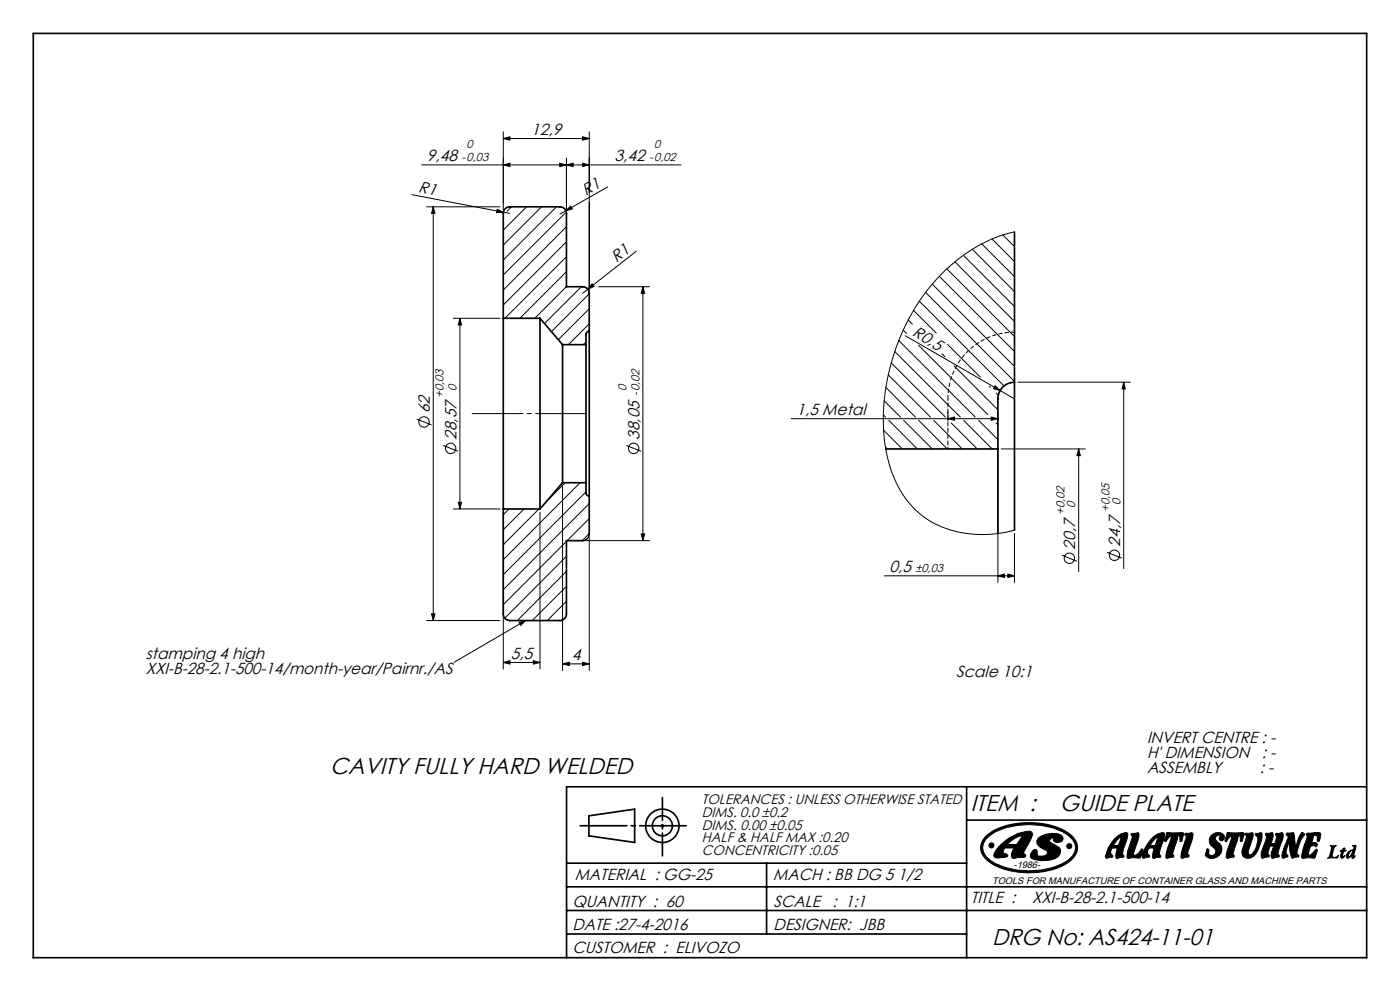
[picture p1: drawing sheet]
<svg xmlns="http://www.w3.org/2000/svg" width="420mm" height="297mm" viewBox="0 0 420 297" stroke-linecap="round" stroke-linejoin="round" font-family="sans-serif">
<g fill="none" stroke="#000" stroke-width=".3">
<path d="M151 39.5v23.5M176.8 39.5v47.4M123.6 58.3l27.4 5.3M151 49.4l2-.5v1zM151 41.5l2-.5v1zM151 41.5h25.8M167.9 48.9l2 .5-2 .5zM169.9 49.4l2-.5v1zM169.9 47.4v15.6M174.8 48.9l2 .5-2 .5zM174.8 41l2 .5-2 .5zM182.3 56l-14.3 8.2"/>
<path d="M204.3 49.4h-77.8M128 62h22M130 62l.5 2h-1zM130 62v124M149.2 62.7l1.8 .9-2.1 .1zM151 63.6l2 .4M153.5 62l-1.3 1.3M158 62l-7 7M162.5 62l-11.5 11.4M166.9 62l-15.9 15.9M169.5 63.9l-18.5 18.5M169.7 63.2l1.5-1.4 .5 .8z"/>
<path d="M169.9 67.9l-18.9 19M169.9 72.5l-18.9 18.9M169.9 76.9l-18.4 18.5M190.9 75.3l-14.5 11.4M286.5 78.5l17.8 17.8M289 76.5l15.3 15.4M291.7 74.7l12.6 12.7M294.5 73.1l9.8 9.8M297.6 71.6l6.7 6.8M300.8 70.4l3.5 3.5M304.3 69.5l-3.9 1.1-3.3 1.2-4.1 2.1-3.5 2.3-3 2.3-3.6 3.1-2.9 3.1-3.2 4.1-2.1 3.1-2.5 4.5-1.7 3.5-2.1 5.4-1.4 4.8-1.1 5-.6 4.6-.3 4.1v4.5l.4 3.9 .7 4.5 1.2 4.1 1.6 3.9 1.7 3.1 2 2.8 2.5 2.6 2.6 2.1 3.3 1.9 4.2 1.7 3.2 .7 3.9 .5 3.6 .1 4.4-.4 4-.9M136 95.4h14"/>
<path d="M138 95.4l.5 2h-1zM138 95.4v57.1M169.9 81.4l-13.9 14M169.9 85.9l-9.5 9.5M174.4 85.9l-11.1 11.1M176.4 86.7l-1.6 1.2M176.8 88l-11.4 11.4M176.8 92.5l-9.3 9.3M176.8 97l-6.3 6.3M177.6 85.1l.6 .7-1.8 .9zM179.6 85.9h15.3M192.9 85.9v76.1"/>
<path d="M192.9 85.9l.5 2h-1zM271 98.9l1.1 1.1M272.5 95.9l1.2 1.3M274.1 93l6.8 6.8M275.8 90.3l25.4 25.4M277.7 87.6l26.6 26.7M279.7 85.2l24.6 24.6M281.8 82.8l22.5 22.5M284.1 80.6l20.2 20.3M175.8 102.5l-.8 .8M265.8 116.1l8.8 8.9M266.5 112.4l12.6 12.6"/>
<path d="M267.4 108.8l16.2 16.2M268.4 105.3l18.9 18.9M269.6 102.1l23 22.9M271.6 100.6l28.4 16.4M275.6 103.5l20.8 20.8M282.6 106l.9 .9M284.3 103.2l9.8 9.8M286.2 109.6l13.2 13.2M296.8 115.8l.3 .3M298.6 115.6l1.4 1.4-1.9-.5zM298.9 117.8l.6 .6M300 117l4.3 2.6"/>
<path d="M305.4 114.5h33.7M337.1 114.5l.5 2.1h-1zM337.1 114.5v55.9M125 125.6l4.4 1.7M133 133.5l4.4 1.8M187.9 133.5l4.4 1.8M237.3 125.5h62.1M265 124.4l.6 .6M265.1 128.9l5.6 5.6M265.3 120.1l4.8 4.9M265.6 133.9l.6 .6M266.6 126l8.6 8.5"/>
<path d="M271.1 126l8.6 8.5M275.6 126l8.6 8.5M280.1 126l8.6 8.5M284.4 125.5l1.9-.5v1zM284.4 123.5v2.5M285.4 126.7l7.8 7.8M287.4 124.2l.7 .8M289.1 126l8.5 8.5M293.6 126l5.8 5.8M297.4 125l2 .5-2 .5zM298.8 126.7l.6 .6M299.4 123.5v2.5"/>
<path d="M299.4 135.5v39.1M300.4 134.5h25.2M323.6 134.5l.5 2.1h-1zM323.6 134.5v36.8M136 152.5h14M137.5 150.5h1l-.5 2zM151 153.5v47M152.7 152.5l-1.7 1.8M157.2 152.5l-6.2 6.2M161.7 152.5l-10.7 10.7M162 153.5v47M168.8 145.7v55.2"/>
<path d="M169.5 144.7l-5.6 5.7M174 144.7l-23 23M175.8 147.4l-24.8 24.8M176.8 150.9l-25.8 25.8M176.8 155.4l-6.7 6.6M176.8 159.9l-2.1 2.1M304.3 159.9v14.7M169.9 162.2l-18.9 19M169.9 166.7l-18.5 18.5M169.9 171.2l-14.7 14.8M169.9 175.7l-10.2 10.3M171 162h23.9"/>
<path d="M176.8 161v39.9M192.4 160h1l-.5 2zM265.3 172.6h39M299.4 172.6l1.9-.6v1.1zM302.4 172l1.9 .6-1.9 .5zM318.6 166.4l4.4 1.8M332.1 165.5l4.5 1.8M128 186h22M129.5 184h1l-.5 2zM151 198.5l2-.5v1zM151 198.5h11M155.7 186.5l2-.5-1.5 1.4z"/>
<path d="M157.7 186l-21.5 12.5M160 198l2 .5-2 .5zM168.8 199l2-.5v1zM168.8 199h8M169.7 185l-.8 .7M169.9 180.2l-5.7 5.8M174.8 198.5l2 .5-2 .5zM198.2 247.5h1M198.4 247.2l.7 .7M198.7 247v1M199.1 247.2l-.7 .7M295.6 250.8a19.3 19.3 0 0 1 13.5-4.3 18.5 18.5 0 0 1 12.9 4.4 4.6 4.6 0 0 1-1.1 7.3 23.6 23.6 0 0 1-18.6 2.6 10.9 10.9 0 0 1-7.9-5.4 4.4 4.4 0 0 1 1.2-4.6z"/>
<path d="M295.7 251.6a14 14 0 0 1 9.3-4.2 22.7 22.7 0 0 1 15.5 3 4.2 4.2 0 0 1 0 7.4 23 23 0 0 1-23.5 0 4.2 4.2 0 0 1-1.3-6.2zM300.4 253a11.5 11.5 0 0 1 8.9-3.8l.5 .9-.9 2.2-1.8 3.3 .6 .9a1.18 1.18 0 0 1-1.4 .5l-2.3 .3-.3-.2-.3-.8 .3-1.1 .5-1.1h-2.8l-.4 1.5 1 .4 .3 .6a3.8 3.8 0 0 1-2.8 .5h-.9a1.09 1.09 0 0 1-.1-1.8zM302.1 253.1a7.6 7.6 0 0 1 4.3-2.6v.6l-1.4 2zM311.5 251.2a6.6 6.6 0 0 1 6.9-.9l.5 1.1a1.72 1.72 0 0 1-2.9 .5l.1-.8a1.26 1.26 0 0 0-1.3 .9l.3 .4 2.6 1.6a2.15 2.15 0 0 1-1.3 3.3 9.1 9.1 0 0 1-7-.1 1.76 1.76 0 0 1 .9-2.6l.6 .1 .2 .2 .3 1.6a2.67 2.67 0 0 0 2.9-.8l-.1-.6-.4-.3a4.5 4.5 0 0 1-2.7-2l-.1-.8zM334.1 251.7a5.3 5.3 0 0 1 3.8-2.2l.5 .6-1.6 5.8 .4 .7-.2 .3-1 .1-.7 .3a.73 .73 0 0 1-.5-1.2l.4-1.9h-1.7l-.3 1.5 .6 .7v.5l-1.7 .3-.4-.2-.1-.3 .9-2.7zM335.1 251.8l1.2-.9-.8 2.5-1.5-.1zM339.4 249.9l2.2-.2a1.71 1.71 0 0 1-.1 1.8l-1.4 4.7a2.27 2.27 0 0 0 2.3-1.7h.4l.1 .3-.9 2.3h-2.5l-1 .2-.4-.3 .2-1.9 1.4-4.1zM345.1 251.7a5.3 5.3 0 0 1 3.9-2.2l.4 .6-1.6 5.8 .5 .7-.2 .3-1.1 .1-.6 .3a.71 .71 0 0 1-.7-.4 .71 .71 0 0 1 .1-.8l.5-1.9h-1.7l-.4 1.5 .6 .7v.5l-1.7 .3-.3-.2-.1-.3 .9-2.7zM346.1 251.8l1.2-.9-.7 2.5-1.6-.1zM350.1 249.5l4.8 .1 .2 .4-.4 1.7-.2 .5-.5-.1a1.77 1.77 0 0 0-.5-1.7h-.1a5.7 5.7 0 0 1-.9 3.1l-.7 2.3 .3 1-1.8 .4-.5-.2a11 11 0 0 1 1.4-5.2l.2-1.3-.7 .4-.9 1.3-.4-.1zM355.6 249.8h1.1a.81 .81 0 0 1 1.2 .2 18.9 18.9 0 0 1-1.6 5.6l.4 .7a.84 .84 0 0 1-1.2 .7l-.7 .2-.5-.2a3.8 3.8 0 0 1 .5-2.8l1.1-3.3-.5-.9zM363.5 250.3a2.51 2.51 0 0 1 3.7 .1l.1 .6-.2 .6-.7 .4-.5-.3-.2-.6 .4-.5-.3-.3a1.07 1.07 0 0 0-1.1 1.4l.6 .6a2.76 2.76 0 0 1 .9 3.6 2.76 2.76 0 0 1-3.3 1.3l-1.2-.8 .5-2 .5 .3 .1 1.4a1.24 1.24 0 0 0 1.9-.4v-.9l-.5-.6a2.38 2.38 0 0 1-.7-3.9z"/>
<path d="M368.2 249.5l4.8 .1 .2 .4-.4 1.7-.2 .5-.5-.1a1.77 1.77 0 0 0-.4-1.7l-1.8 5.5a.63 .63 0 0 1 .1 1l-1.6 .3-.5-.3a8.5 8.5 0 0 1 1-4l.6-2.4a2.82 2.82 0 0 0-1.6 1.7l-.4-.2zM373.6 249.8l1.9-.2 .4 .1a11.9 11.9 0 0 1-1.2 4.6l-.3 1.1 .1 .6 .4 .2a3.1 3.1 0 0 0 2.1-2.7l.4-1.7-.1-.8-.7-.7v-.4l1.5-.3 .5 .1a9.2 9.2 0 0 1-2.6 6.9l-1.1 .6-1.2-.1a2 2 0 0 1-.9-2.8l1-3.1a.64 .64 0 0 0-.3-1zM379.9 249.7l1.5-.2 .4 .2a3.8 3.8 0 0 1-.5 3.1h1.1l.6-2a.57 .57 0 0 1 0-1M380 249.7a.6 .6 0 0 0 0 1.1l-1.1 3.2a3 3 0 0 0-.3 3.2l2.1-.4 .1-.3-.4-.7 .6-2.2h1.1l-.7 1.9 .1 1.6 .4 .1 1.8-.4 .1-.4-.4-.6 .8-2.7a4.4 4.4 0 0 0 .6-3.4l-.3-.2-1.6 .3M385.9 249.8l1.8-.3 .4 .1 .6 4.5a8.6 8.6 0 0 1 1.8-4.5l.2-.1a.55 .55 0 0 1 .6 .7 10.2 10.2 0 0 0-2.1 5.8l.5 .4-.1 .4-1.8 .4-.3-.1-.6-2.2-.2-2.8-.9 3.2v.5l.6 .6v.3l-1.2 .5-.5-.1a3.2 3.2 0 0 1 .4-2.8l1.4-3.4-.6-.7zM391.9 249.8l3.2-.3 1.1 .3-.5 2.4-.5-.1-.1-1.5-.3-.2-.7-.1-.6 2.4a1.08 1.08 0 0 1 1.7 .4l-.3 .6-.8-.3-1 .2-.6 2.4 .2 .3a2.47 2.47 0 0 0 2-1.6l.4-.1 .1 .4-.8 2.1-1.7-.1-1.8 .3-.4-.3 .3-1.9 1.3-4zM399 253.4h1.9l-.7 .9-.5 1.8a.66 .66 0 0 0 .2 .9 .66 .66 0 0 0 .9-.1l.8-.6-.3 .8-3 .1 .6-.6 .5-1.9 .1-.8zM402.1 255l.6-.2 .2-.6 .6-.1-.3 .7h.7l-.8 .3-.4 1.6 .8-.3-.9 .8-.3-.1-.2-.5 .5-1.5-.6 .1zM405.2 255.1l.6-.2a2.07 2.07 0 0 1-1.2 1.8v-.1a1.56 1.56 0 0 1 .6-1.5zM405.7 253.5l1.1-.2-.7 2.9 .1 .5 .4-.3-.3 .6-.5 .3-.2-.4 .2-1a1.49 1.49 0 0 1-1.8 1.2 1.87 1.87 0 0 1 2-2.4l.2-.8z"/>
<circle cx="127.2" cy="126.5" r="1.55"/>
<circle cx="135.2" cy="134.4" r="1.56"/>
<circle cx="190.1" cy="134.4" r="1.55"/>
<circle cx="320.8" cy="167.3" r="1.55"/>
<circle cx="334.3" cy="166.4" r="1.56"/>
<circle cx="297.4" cy="253.4" r=".76"/>
<circle cx="320.8" cy="253.6" r=".76"/>
</g>
<g fill="none" stroke="#000" stroke-width=".5">
<path d="M10 10h400v277h-400zM304.3 69.5v45M151 95.4v-31.4a1.93 1.93 0 0 1 2-2h14.9a1.93 1.93 0 0 1 2 2v21.9h4.9a1.99 1.99 0 0 1 2 2v11.4M151 95.4v57.1M151 95.4h11M162 95.4v57.1M162 95.4l6.8 7.9M176.8 99.3a.96 .96 0 0 0-1 1v3M176.8 99.3v49.4M168.8 103.3v41.4M168.8 103.3h7M175.8 103.3v41.4"/>
<path d="M304.3 114.5a4.9 4.9 0 0 0-4.9 5.1v14.9M304.3 114.5v44.4M265.7 134.5h33.7M299.4 134.5v25.4M151 152.5h11M168.8 144.7l-6.8 7.8M168.8 144.7h7M175.8 144.7v3a.96 .96 0 0 0 1 1M176.8 148.7v11.3a2.05 2.05 0 0 1-2 2h-4.9v22a1.99 1.99 0 0 1-2 2h-14.9a1.99 1.99 0 0 1-2-2v-31.5M290 235.8v51.2M410 235.8h-240v51.2M170 258.7h120"/>
<path d="M176.7 244.5l13.7-2v10l-13.7-2zM230 258.7v21.2M290 245.8h120M170 265.8h240M170 272.9h240M170 279.9h120"/>
<circle cx="198.7" cy="247.5" r="5"/>
<circle cx="198.7" cy="247.5" r="3"/>
</g>
<path d="M174 247.5h31.9" fill="none" stroke="#000" stroke-width=".5" stroke-dasharray="15.2 1.3 1.3 1.3" stroke-dashoffset="1.2"/>
<path d="M198.7 239v17.5" fill="none" stroke="#000" stroke-width=".5" stroke-dasharray="15.2 1.3 1.3 1.3" stroke-dashoffset="8.4"/>
<path d="M302.5 252.7a6.6 6.6 0 0 1 3.9-2.2l.1 .4-1.5 2.2h-2.9zM300.1 253.3l-1.7 2.2a1.03 1.03 0 0 0-.1 1.3 1.03 1.03 0 0 0 1.3 .3l2.5-.4 .3-.3-.7-.5a.61 .61 0 0 1-.7-.2 .61 .61 0 0 1 0-.8l.4-.8h2.8l-.4 .8a1.58 1.58 0 0 0 .2 2.4l2.7-.3a.65 .65 0 0 0 1-.3 .65 .65 0 0 0-.6-.9v-.4l1.8-3.1a3.2 3.2 0 0 0 .7-2.8 2.09 2.09 0 0 0-2.4-.3 15.5 15.5 0 0 0-7.1 4.1zM311.5 251.2a1.88 1.88 0 0 0 1.1 3l.4 .3a1.27 1.27 0 0 1 1.3 1.2 2.26 2.26 0 0 1-3.1 .6v-.6a.85 .85 0 0 0-.6-1.1 .85 .85 0 0 0-1 .8 1.25 1.25 0 0 0-.5 1.5 1.25 1.25 0 0 0 1.4 .7 8.3 8.3 0 0 0 7-1 1.83 1.83 0 0 0 .7-1.8 1.83 1.83 0 0 0-1.3-1.4l-1.1-.6a.96 .96 0 0 1-.9-1.1l.6-.5 .7-.1a.92 .92 0 0 0 0 1.2 .92 .92 0 0 0 1.2 .2 1.29 1.29 0 0 0 1.5-1.1 1.29 1.29 0 0 0-1.3-1.5 7.2 7.2 0 0 0-6.1 1.3zM320 253.6a.8 .8 0 0 0 1.6 0 .8 .8 0 0 0-1.6 0zM296.7 253.4a.76 .76 0 0 0 1.5 0 .76 .76 0 0 0-1.5 0zM296.1 250.3a4.7 4.7 0 0 0 .4 7.8 23.2 23.2 0 0 0 17.6 3 12.2 12.2 0 0 0 8.8-5.3 5 5 0 0 0-2.8-6.4 24 24 0 0 0-22.8 0zM296.2 251.1a17.9 17.9 0 0 1 12.5-4 18.1 18.1 0 0 1 12.5 4 3.9 3.9 0 0 1-.5 6.4 21.6 21.6 0 0 1-16.8 3.1 13.2 13.2 0 0 1-8.5-4.5 3.8 3.8 0 0 1 .8-5zM339.4 249.8l-.1 .4 .4 .7a20.2 20.2 0 0 0-1.6 6l.4 .4 .9-.2h2.5l.5-.7 .5-1.6-.1-.3h-.4a2.38 2.38 0 0 1-2.3 1.7l.2-1.2a12.1 12.1 0 0 0 1.4-5.2l-.5-.2zM346.5 251.4l.8-.5-.2 .9a1.74 1.74 0 0 1-.8 1.6l-1.3-.1zM345.4 251.4a9.7 9.7 0 0 0-2.7 5.4l.4 .4 1.7-.3 .1-.4-.6-.6-.1-.5a1.21 1.21 0 0 1 .6-1.2 1.21 1.21 0 0 1 1.3 0h.2l-.5 1.8 .1 1.2 .4 .1 .6-.3 1.3-.1v-.4l-.3-.4a4.8 4.8 0 0 1 .8-3.2l.3-.9a2.24 2.24 0 0 0 .3-2.3l-.2-.1a2.91 2.91 0 0 0-2.8 1zM355.5 249.8l-.1 .3 .5 .7-.1 .6a15.8 15.8 0 0 0-1.5 5.6l.5 .2 1.9-.5v-.3l-.4-.5v-.4l.7-1.9a5.7 5.7 0 0 0 .9-3.8l-.4-.2zM363.7 250a2.5 2.5 0 0 0 .8 4.4 1.18 1.18 0 0 1-.2 1.7 1.18 1.18 0 0 1-1.7-.3l.1-1.2-.5-.2-.5 2a2.82 2.82 0 0 0 3.1 .7 2.82 2.82 0 0 0 1.8-2.7 4.6 4.6 0 0 0-1.9-2.7 .92 .92 0 0 1 .3-1.2 .92 .92 0 0 1 1.1 .1 .75 .75 0 0 0 0 1.4 .75 .75 0 0 0 1.1-.7 1.59 1.59 0 0 0-2.1-1.7zM368.1 249.6l-.6 2.5 .4 .1 .8-1.2 .8-.5-.1 1.1a15.4 15.4 0 0 0-1.6 5.3l.3 .3h.4l1.8-.5-.4-.9 1.6-5.4 .5 .1 .1 1a.43 .43 0 0 0 0 .6 .43 .43 0 0 0 .6 0l.5-2.1-.1-.4zM373.6 249.8l-.1 .4 .4 .7-.4 1.3a5 5 0 0 0-.8 4.2 2.44 2.44 0 0 0 4.2-.9 8.2 8.2 0 0 0 1.6-5.8l-.4-.1-1.4 .2-.1 .4a1.39 1.39 0 0 1 .8 1.6 5.5 5.5 0 0 1-2.2 4.4h-.1a1.07 1.07 0 0 1-.4-1.8l.2-.5a9 9 0 0 0 1-4.1l-.4-.2zM379.8 249.8l-.1 .4 .3 .7-1.1 3.1a3.3 3.3 0 0 0-.4 3.2l2.2-.5 .1-.4-.4-.5 .6-2.2h1.1a3.9 3.9 0 0 0-.6 3.6l2.3-.5v-.3l-.4-.6 .5-1.9a6.5 6.5 0 0 0 1-4.2l-.4-.2-1.7 .3-.1 .4 .3 .7-.6 1.9h-1.1l.1-.2a2.95 2.95 0 0 0 .4-3zM391.9 249.8v.4a1.33 1.33 0 0 1-.1 1.7 12.3 12.3 0 0 0-1.3 5.1l.4 .3 1.4-.3 2.1 .2 .8-2.5-.5-.1-1.1 1.3a.62 .62 0 0 1-.5 .4 .62 .62 0 0 1-.6-.3l.2-1.1a1.26 1.26 0 0 1 .7-1.4 1.26 1.26 0 0 1 1.5 .2l.2-.2a.81 .81 0 0 0-.3-1 .81 .81 0 0 0-1 .1l-.3 .1 .6-2.2a.77 .77 0 0 1 1 .1 .77 .77 0 0 1 0 1 .41 .41 0 0 0 .3 .7 .41 .41 0 0 0 .5-.6l.3-1.9a1.49 1.49 0 0 0-1.9-.2zM405.7 253.5l.6-.1a.4 .4 0 0 1 .5 0 .4 .4 0 0 1 0 .6l-.7 2.7 .5-.3-.6 .8a.39 .39 0 0 1-.5-.1 .39 .39 0 0 1 .1-.5l.2-.7a1.54 1.54 0 0 1-1.7 1.2 1.96 1.96 0 0 1 2-2.5l.1-.9zM405.1 255.2l-.6 1.2a.33 .33 0 0 0 .3 .4 .33 .33 0 0 0 .4-.3l.4-.8a.39 .39 0 0 0 .3-.4 .39 .39 0 0 0-.2-.4zM402.1 255l.6-.2 .2-.6 .6-.1-.3 .7h.7l-.4 .3a1.01 1.01 0 0 0-.7 1.2 .34 .34 0 0 0 .2 .5 .34 .34 0 0 0 .4-.3l-.1 .3a.65 .65 0 0 1-1 .4 .65 .65 0 0 1-.1-1.1l.1-.3a.37 .37 0 0 0 .3-.3 .37 .37 0 0 0-.3-.4l-.3 .1zM399 253.4h1.9l-.7 .9-.5 2.4 .2 .2h.8l.9-.6-.3 .8-3 .1 .5-.5 .6-2 .1-.8zM385.9 249.8v.4l.6 .7a14.9 14.9 0 0 0-1.9 5.9l.5 .4 1.2-.4v-.5a1.1 1.1 0 0 1-.4-1.7l.8-2.5a9.7 9.7 0 0 0 .9 5.1l1.9-.4 .2-.4a1 1 0 0 1-.5-1.6 11.8 11.8 0 0 1 2.2-4.8l-.8-.5a5.6 5.6 0 0 0-1.7 3.7l-.2 .9-.4-3.6a.74 .74 0 0 0-.4-1zM350.1 249.5l-.7 2.6 .4 .1 .8-1.2 .8-.5-.2 1.1a16.2 16.2 0 0 0-1.5 5.3l.2 .3h.4l1.8-.5-.3-.9 1.6-5.4 .5 .2 .1 .8a.53 .53 0 0 0-.1 .5 .53 .53 0 0 0 .5 .3l.2-.2 .5-1.9-.2-.5zM335.2 251.6l-1.2 1.7 1 .1a.62 .62 0 0 0 .8-.7l.5-1.8h-.2zM334.4 251.4a4.3 4.3 0 0 1 3.6-1.8l.3 .3a8.2 8.2 0 0 1-1.1 4.1l-.4 1.9 .4 .6-.1 .4-1.3 .1-.6 .3-.3-.1-.2-.6 .5-2.4-.7-.1a.99 .99 0 0 0-1.1 .3 .99 .99 0 0 0-.2 1l.1 .5 .5 .6v.4l-1.7 .3-.5-.4a10.2 10.2 0 0 1 2.8-5.4z" fill-rule="evenodd" fill="#000"/>
<path d="M304.4 99.5a20 20 0 0 0-20 20" fill="none" stroke="#000" stroke-width=".3" stroke-dasharray="1.3 .6" stroke-dashoffset=".2" stroke-linecap="butt"/>
<path d="M140.8 124h36" fill="none" stroke="#000" stroke-width=".3" stroke-dasharray="15.2 1.3 1.3 1.3" stroke-dashoffset="-.9"/>
<path d="M284.4 119.5v15" fill="none" stroke="#000" stroke-width=".3" stroke-dasharray="1.3 .6" stroke-dashoffset=".8"/>
<g fill="#000">
<path d="M149.2 62.7l1.8 .9-2.1 .1zM169.7 63.2l1.5-1.4 .5 .8zM177.6 85.1l.6 .7-1.8 .9zM298.6 115.6l1.4 1.4-1.9-.5zM155.7 186.5l2-.5-1.5 1.4z"/>
<path d="M167.9 48.9l2 .5-2 .5zM151 49.4l2-.5v1z"/>
<path d="M169.9 49.4l2-.5v1zM174.8 48.9l2 .5-2 .5zM151 41.5l2-.5v1zM174.8 41l2 .5-2 .5z"/>
<path d="M138 95.4l.5 2h-1zM137.5 150.5h1l-.5 2z"/>
<path d="M337.1 114.5l.5 2.1h-1zM323.6 134.5l.5 2.1h-1z"/>
<path d="M284.4 125.5l1.9-.5v1zM297.4 125l2 .5-2 .5z"/>
<path d="M192.4 160h1l-.5 2zM192.9 85.9l.5 2h-1zM129.5 184h1l-.5 2zM130 62l.5 2h-1z"/>
<path d="M299.4 172.6l1.9-.6v1.1zM302.4 172l1.9 .6-1.9 .5z"/>
<path d="M160 198l2 .5-2 .5zM151 198.5l2-.5v1z"/>
<path d="M174.8 198.5l2 .5-2 .5zM168.8 199l2-.5v1z"/>
</g>
<g font-size="6.9">
<text x="99.1" y="232">CAVITY FULLY HARD WELDED</text>
<text x="291.3" y="243">ITEM :</text>
<text x="318" y="243">GUIDE PLATE</text>
<text x="297.6" y="283.4">DRG No: AS424-11-01</text>
</g>
<g font-size="4.8">
<text x="159.4" y="40.5">12,9</text>
<text x="128.1" y="48.4">9,48</text>
<text x="184.4" y="48.4">3,42</text>
<text x="125.4" y="57.6" transform="rotate(11 125.4 57.6)">R1</text>
<text x="175.8" y="58.6" transform="rotate(-30 175.8 58.6)">R1</text>
<text x="185" y="78.7" transform="rotate(-38 185 78.7)">R1</text>
<text x="273.5" y="100.5" transform="rotate(30 273.5 100.5)">R0,5</text>
<text x="129" y="123.9" transform="rotate(-90 129 123.9)">62</text>
<text x="238.9" y="124.5">1,5 Metal</text>
<text x="137" y="131.8" transform="rotate(-90 137 131.8)">28,57</text>
<text x="191.9" y="131.8" transform="rotate(-90 191.9 131.8)">38,05</text>
<text x="322.5" y="164.7" transform="rotate(-90 322.5 164.7)">20,7</text>
<text x="336.1" y="163.8" transform="rotate(-90 336.1 163.8)">24,7</text>
<text x="266.9" y="171.5">0,5</text>
<text x="43.8" y="197.4">stamping 4 high</text>
<text x="153.3" y="197.5">5,5</text>
<text x="171.5" y="197.9">4</text>
<text x="43.8" y="201.9">XXI-B-28-2.1-500-14/month-year/Pairnr./AS</text>
<text x="286.8" y="203">Scale 10:1</text>
<text x="344.1" y="227.1">H' DIMENSION</text>
<text x="344.1" y="222.6">INVERT CENTRE : -</text>
<text x="378.5" y="227.1">: -</text>
<text x="344.1" y="231.6">ASSEMBLY</text>
<text x="377.9" y="231.6">: -</text>
<text x="172.5" y="263.7">MATERIAL : GG-25</text>
<text x="232" y="263.7">MACH : BB DG 5 1/2</text>
<text x="171.7" y="271.7">QUANTITY : 60</text>
<text x="232.1" y="271.7">SCALE</text>
<text x="249.7" y="271.7">: 1:1</text>
<text x="291.3" y="270.5">TITLE :</text>
<text x="309.7" y="270.5">XXI-B-28-2.1-500-14</text>
<text x="171.7" y="278.8">DATE :27-4-2016</text>
<text x="232.1" y="278.8">DESIGNER: JBB</text>
<text x="171.7" y="285.7">CUSTOMER : ELIVOZO</text>
</g>
<g font-size="4.1">
<text x="210.6" y="241">TOLERANCES : UNLESS OTHERWISE STATED</text>
<text x="210.6" y="244.8">DIMS. 0.0 ±0.2</text>
<text x="210.6" y="248.6">DIMS. 0.00 ±0.05</text>
<text x="210.6" y="252.5">HALF &amp; HALF MAX :0.20</text>
<text x="210.6" y="256.3">CONCENTRICITY :0.05</text>
</g>
<g font-size="3.5">
<text x="140" y="44.4">0</text>
<text x="196.3" y="44.4">0</text>
<text x="138.4" y="48.4">-0,03</text>
<text x="194.7" y="48.4">-0,02</text>
<text x="133" y="119.3" transform="rotate(-90 133 119.3)">+0,03</text>
<text x="137" y="117.3" transform="rotate(-90 137 117.3)">0</text>
<text x="187.9" y="117.3" transform="rotate(-90 187.9 117.3)">0</text>
<text x="191.9" y="118.8" transform="rotate(-90 191.9 118.8)">-0,02</text>
<text x="319.4" y="154.4" transform="rotate(-90 319.4 154.4)">+0,02</text>
<text x="322.6" y="152.4" transform="rotate(-90 322.6 152.4)">0</text>
<text x="332.9" y="153.5" transform="rotate(-90 332.9 153.5)">+0,05</text>
<text x="336.1" y="151.5" transform="rotate(-90 336.1 151.5)">0</text>
<text x="274.6" y="171.5">±0,03</text>
</g>
<g font-size="2.8">
<text x="304.1" y="260.1">-1986-</text>
<text x="297.6" y="265">TOOLS FOR MANUFACTURE OF CONTAINER GLASS AND MACHINE PARTS</text>
</g>
</svg>
